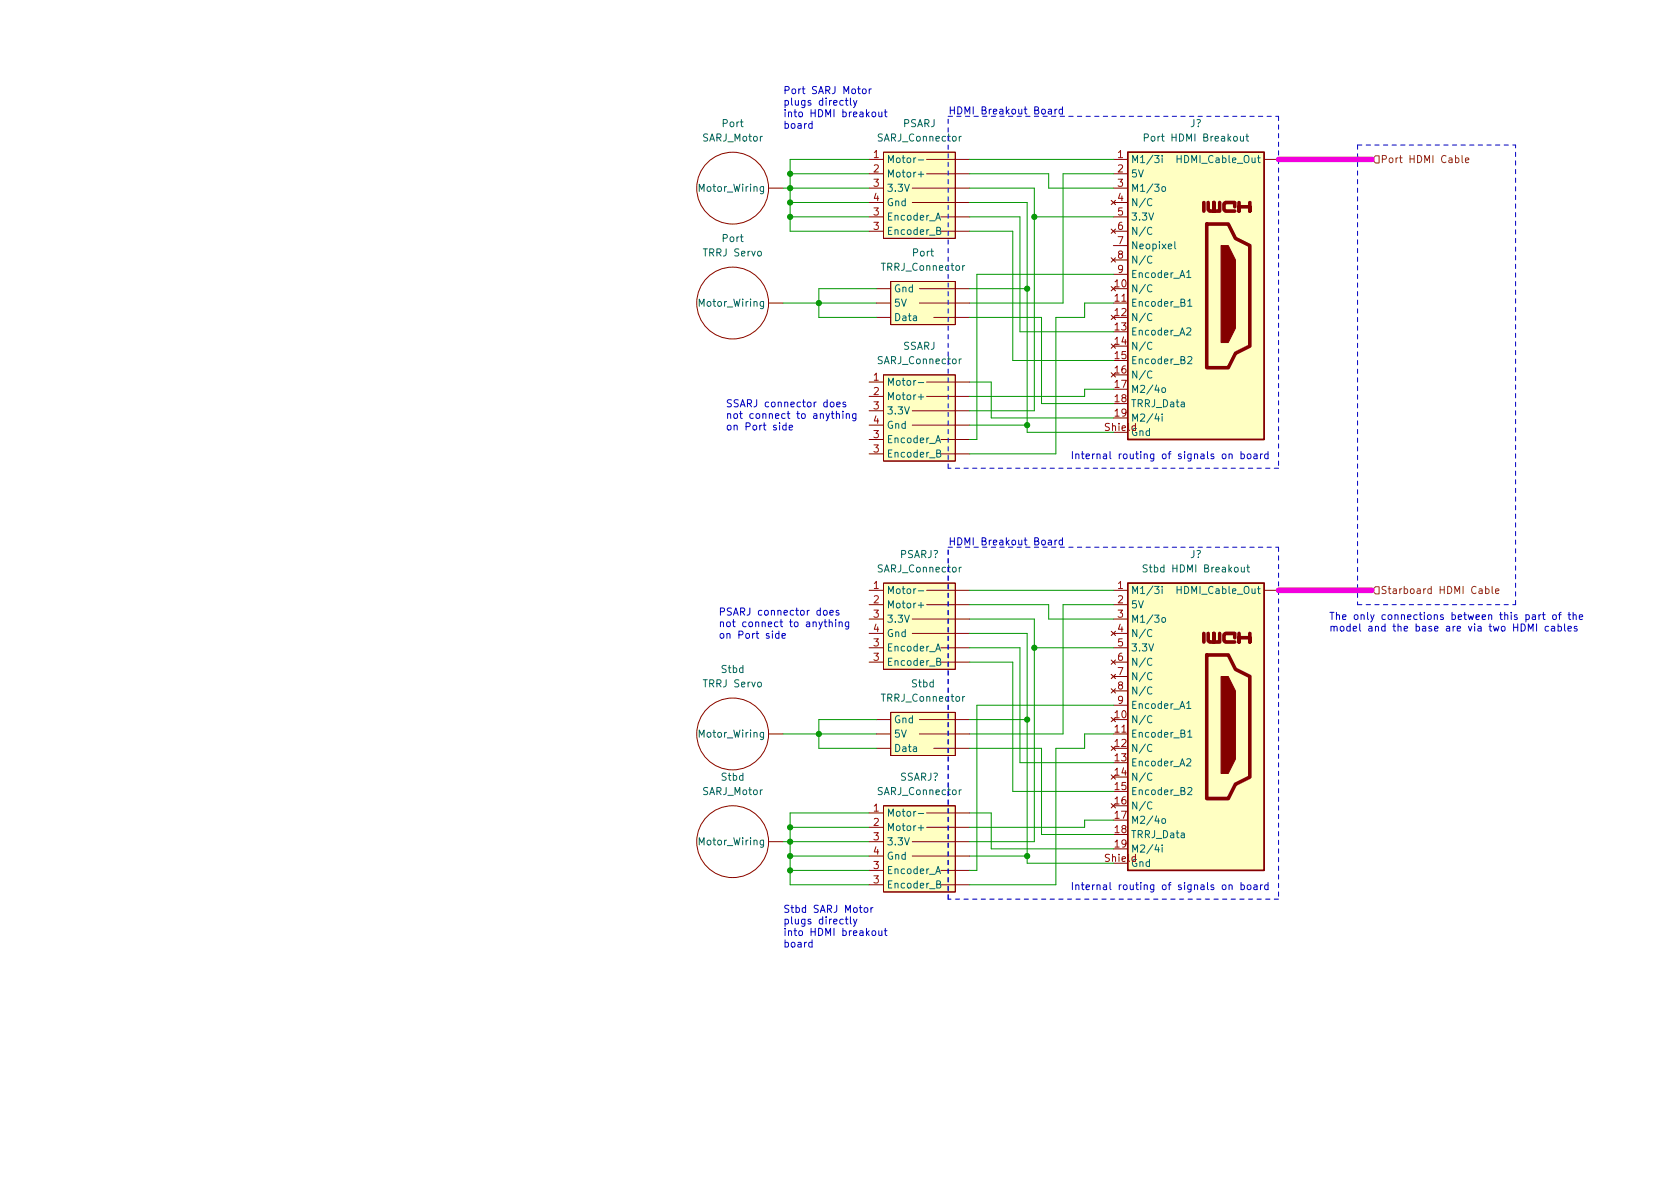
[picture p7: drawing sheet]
<svg xmlns="http://www.w3.org/2000/svg" width="297mm" height="210mm" viewBox="0 0 297 210" stroke-linecap="round" stroke-linejoin="round" font-family="sans-serif">
<g fill="#ffffc2" stroke="#ffffc2" stroke-width=".18">
<path d="M199.4 26.9h24.1v50.8h-24.1z"/>
<path d="M157.5 126h11.4v7.6h-11.4z"/>
<path d="M156.2 103.1h12.7v15.3h-12.7z"/>
<path d="M156.2 66.3h12.7v15.2h-12.7z"/>
<path d="M157.5 49.8h11.4v7.6h-11.4z"/>
<path d="M156.2 26.9h12.7v15.3h-12.7z"/>
<path d="M156.2 142.5h12.7v15.2h-12.7z"/>
<path d="M199.4 103.1h24.1v50.8h-24.1z"/>
</g>
<path d="M199.4 26.9h24.1v50.8h-24.1zM199.4 103.1h24.1v50.8h-24.1z" fill="none" stroke="#840000" stroke-width=".25"/>
<path d="M212.9 35.8v1.5M213.4 39.6h3.8l1.2 2.6 2.6 1.2v17.8l-2.6 1.3-1.2 2.5h-3.8zM213.6 35.8v1.3l.3 .2h.7v-1.5v1.5h1v-1.5M218.3 36.6v-.8h-1.6l-.3 .3v1l.3 .2h1.6M219.1 35.8v1.5v-.7h1.9v.7v-1.5M212.9 112v1.5M213.4 115.8h3.8l1.2 2.6 2.6 1.2v17.8l-2.6 1.3-1.2 2.5h-3.8zM213.6 112v1.3l.3 .2h.7v-1.5v1.5h1v-1.5M218.3 112.8v-.8h-1.6l-.3 .3v1l.3 .2h1.6M219.1 112v1.5v-.7h1.9v.7v-1.5" fill="none" stroke="#840000" stroke-width=".63"/>
<g fill="#840000" stroke="#840000" stroke-width=".18">
<path d="M215.9 43.4h1.3l1.2 2.6v12l-1.2 2.6h-1.3z"/>
<path d="M215.9 119.6h1.3l1.2 2.6v12l-1.2 2.6h-1.3z"/>
</g>
<g fill="none" stroke="#840000" stroke-width=".18">
<path d="M135.9 33.3h2.5M153.7 28.2h2.5M153.7 30.7h2.5M153.7 33.3h2.5M153.7 35.8h2.5M153.7 38.3h2.5M156.2 26.9h12.7v15.3h-12.7zM161.3 33.3h10.1M161.3 35.8h10.1M163.8 28.2h7.6M163.8 30.7h7.6M166.4 38.3h5"/>
<path d="M196.5 35.4l.7 .8M196.8 28.2h2.6M196.8 30.7h2.6M196.8 33.3h2.6M196.8 35.8h2.6M196.8 38.3h2.6M197.2 35.4l-.7 .8M223.5 28.2h2.6M135.9 53.6h2.5M153.7 40.9h2.5M154.9 53.6h2.6M154.9 56.1h2.6"/>
<path d="M154.9 51h2.6M157.5 49.8h11.4v7.6h-11.4zM162.6 53.6h8.8M162.6 51h8.8M165.1 56.1h6.3M166.4 40.9h5M196.5 50.7l.7 .7M196.5 55.7l.7 .8M196.5 40.5l.7 .8M196.5 45.6l.7 .7M196.8 53.6h2.6M196.8 40.9h2.6"/>
<path d="M196.8 43.4h2.6M196.8 46h2.6M196.8 48.5h2.6M197.2 50.7l-.7 .7M197.2 55.7l-.7 .8M197.2 40.5l-.7 .8M197.2 45.6l-.7 .7M153.7 77.7h2.5M153.7 75.2h2.5M153.7 72.6h2.5M153.7 70.1h2.5M153.7 67.6h2.5"/>
<path d="M156.2 66.3h12.7v15.2h-12.7zM161.3 75.2h10.1M161.3 72.6h10.1M163.8 70.1h7.6M163.8 67.6h7.6M166.4 77.7h5M196.5 60.8l.7 .8M196.5 65.9l.7 .8M197.2 60.8l-.7 .8M197.2 65.9l-.7 .8M153.7 80.3h2.5M166.4 80.3h5"/>
<path d="M153.7 117.1h2.5M153.7 114.5h2.5M153.7 112h2.5M153.7 109.5h2.5M153.7 106.9h2.5M153.7 104.4h2.5M156.2 103.1h12.7v15.3h-12.7zM161.3 112h10.1M161.3 109.5h10.1M163.8 106.9h7.6M163.8 104.4h7.6M166.4 117.1h5"/>
<path d="M166.4 114.5h5M196.5 111.6l.7 .8M196.5 116.7l.7 .8M196.5 119.2l.7 .8M196.8 117.1h2.6M196.8 114.5h2.6M196.8 112h2.6M196.8 109.5h2.6M196.8 106.9h2.6M196.8 104.4h2.6M196.8 119.6h2.6M197.2 111.6l-.7 .8"/>
<path d="M197.2 116.7l-.7 .8M197.2 119.2l-.7 .8M223.5 104.4h2.6M135.9 129.8h2.5M154.9 132.3h2.6M154.9 129.8h2.6M154.9 127.2h2.6M157.5 126h11.4v7.6h-11.4zM162.6 129.8h8.8M162.6 127.2h8.8M165.1 132.3h6.3M196.5 126.9l.7 .7"/>
<path d="M196.5 131.9l.7 .8M196.5 137l.7 .8M196.5 121.8l.7 .7M196.8 129.8h2.6M196.8 122.2h2.6M196.8 124.7h2.6M197.2 126.9l-.7 .7M197.2 131.9l-.7 .8M197.2 137l-.7 .8M197.2 121.8l-.7 .7M135.9 148.8h2.5M153.7 148.8h2.5"/>
<path d="M153.7 156.5h2.5M153.7 153.9h2.5M153.7 151.4h2.5M153.7 146.3h2.5M153.7 143.8h2.5M156.2 142.5h12.7v15.2h-12.7zM161.3 148.8h10.1M161.3 151.4h10.1M163.8 146.3h7.6M163.8 143.8h7.6M166.4 156.5h5M166.4 153.9h5"/>
<path d="M196.5 142.1l.7 .8M197.2 142.1l-.7 .8"/>
<circle cx="129.5" cy="33.3" r="6.3"/>
<circle cx="129.5" cy="53.6" r="6.3"/>
<circle cx="129.5" cy="129.8" r="6.3"/>
<circle cx="129.5" cy="148.8" r="6.3"/>
</g>
<g fill="none" stroke="#006464" stroke-width=".18">
<path d="M162.4 28.3h.9M162.4 30.8h.9M162.8 30.3v1M165.4 38.9l.5-1.2 .4 1.2M165.6 38.6h.6M169.6 24.1v.9M170 24.1l-.4 .2M202.3 24.3h.6l.1-.2v-.3l-.7-.1v1.3M203.7 35.2a.6 .6 0 0 0-.9 .5 .6 .6 0 0 0 .6 .7l.3-.1M204.1 27.5h.8l-.4 .5 .4 .1v.5l-.2 .2-.6-.2M205.5 27.5v.1M205.5 33.1l.2-.1 .3 .1 .1 .5-.1 .2h-.3l-.2-.1z"/>
<path d="M205.5 27.9v.9M208.1 27.5v1.3M208.1 28.1h.7M219.3 24.1l.1 .8 .3 .1 .2-.2M219.9 24.1v.9M220.3 24.1h.5M220.5 23.7v1.1l.3 .2M165.6 40.8l.6-.1 .1-.1-.1-.3-.6-.1v1.3h.5l.2-.2v-.3l-.3-.2M170.6 47l-.4 .2M203.7 50.5a.6 .6 0 0 0-.9 .4 .6 .6 0 0 0 .6 .7l.3-.1M203.7 55.6a.6 .6 0 0 0-.9 .4 .6 .6 0 0 0 .6 .7l.3-.1M203.7 40.3a.6 .6 0 0 0-.9 .4 .6 .6 0 0 0 .6 .8l.3-.2"/>
<path d="M203.7 45.4a.6 .6 0 0 0-.9 .4 .6 .6 0 0 0 .6 .7l.3-.1M207.7 42.7v1.1l.2 .2M209.8 58.1l.5-.1 .3 .3-.8 .9h.8M209.8 48.2l.4-.4v1.3M209.8 49.1h.8M210 53.3l.4-.4v1.3M210 54.2h.7M162.4 67.6h.9M162.4 70.2h.9M162.8 69.7v1M165.4 78.3l.5-1.3 .4 1.3M165.6 77.9h.6"/>
<path d="M169.6 63.5v.8M170 63.5l-.4 .2M203.7 60.6a.6 .6 0 0 0-.9 .5 .6 .6 0 0 0 .6 .7l.3-.1M203.7 65.7a.6 .6 0 0 0-.9 .4 .6 .6 0 0 0 .6 .8l.3-.2M204.5 73.2l-.3 .9h.8M204.8 73.6v.9M205.5 73.2v.1M205.5 73.6v.9M205.5 68.6h.3l.3 .2v.4l-.3 .2-.3-.1-.1-.1zM210 63.2l.5-.1 .2 .3-.7 .9h.7M165.6 80.2l.6-.1 .1-.2-.1-.2-.6-.1v1.2h.5l.2-.1v-.3l-.3-.2M202.8 99.9h-.4l-.2 .1v.4l.5 .2 .1 .3-.2 .3-.5-.1"/>
<path d="M220.6 99.9v1.1l.3 .2M162.4 104.5h.9M162.4 107h.9M162.8 106.5v1M165.4 115.1l.5-1.2 .4 1.2M165.6 114.8h.6M165.6 117l.6-.1 .1-.1-.1-.3-.6-.1v1.3h.5l.2-.2v-.3l-.3-.2M169.6 100.3v.9M170 100.3l-.4 .2M203.7 111.4a.6 .6 0 0 0-.9 .5 .6 .6 0 0 0 .6 .7l.3-.1M203.7 116.5a.6 .6 0 0 0-.9 .4 .6 .6 0 0 0 .6 .8l.3-.2M203.7 119.1a.6 .6 0 0 0-.9 .4 .6 .6 0 0 0 .6 .7l.3-.1"/>
<path d="M204.1 103.7h.8l-.4 .5 .4 .1v.5l-.2 .2-.6-.2M205.5 103.7v.1M205.5 104.1v.9M205.5 109.3l.3-.1 .3 .2v.4l-.3 .2h-.3l-.1-.2zM208.1 103.7v1.3M208.1 104.3h.7M219.5 100.3v.8l.3 .1 .2-.2M220 100.3v.9M220.4 100.3h.5M169.6 139.7v.8M170 139.7l-.4 .2M170.6 123.2l-.4 .2"/>
<path d="M203.7 126.7a.6 .6 0 0 0-.9 .4 .6 .6 0 0 0 .6 .7l.3-.1M203.7 131.8a.6 .6 0 0 0-.9 .4 .6 .6 0 0 0 .6 .7l.3-.1M203.7 136.8a.6 .6 0 0 0-.9 .5 .6 .6 0 0 0 .6 .7l.3-.1M203.7 121.6a.6 .6 0 0 0-.9 .4 .6 .6 0 0 0 .6 .7l.3-.1M209.8 134.3l.5-.1 .3 .3-.8 .9h.8M209.8 124.4l.4-.4v1.3M209.8 125.3h.8M210 129.5l.4-.4v1.3M210 139.4l.5-.1 .2 .3-.7 .9h.7M210 130.4h.7M162.4 143.8h.9M162.4 146.4h.9"/>
<path d="M162.8 145.9v1M165.4 154.5l.5-1.3 .4 1.3M165.6 154.1h.6M165.6 156.4l.6-.1 .1-.2-.1-.2-.6-.1v1.2h.5l.2-.1v-.3l-.3-.2M203.7 141.9a.6 .6 0 0 0-.9 .4 .6 .6 0 0 0 .6 .8l.3-.2M204.5 149.4l-.3 .9h.8M204.8 149.8v.9M205.5 149.4v.1M205.5 149.8v.9M205.5 144.8h.3l.3 .2v.4l-.3 .2-.3-.1-.1-.1z"/>
</g>
<path d="M243.2 27.6h.6v1.2h-.6l-.6-.6zM257.4 28l.3-.1 .3 .3-.2 .5h-.4M258.5 27.5v1.1l.2 .2M259.1 28.3l.6-.1-.1-.2-.3-.1-.2 .2 .1 .6h.4M243.2 103.8h.6v1.2h-.6l-.6-.6zM262.7 104.2l.3-.1 .3 .3-.1 .5h-.5M262.7 103.7v1.3M263.8 103.7v1.1l.2 .2M264.4 104.5l.6-.1v-.2l-.4-.1-.2 .2 .1 .6h.5" fill="none" stroke="#725600" stroke-width=".18"/>
<g fill="none" stroke="#0000c2" stroke-width=".18">
<path d="M149.5 17.8h.4M149.6 17.3v1.1l.3 .2M150.4 17.3v1.1l.1 .2M150.9 17.8l.3 .8M151.5 17.8l-.4 1.1-.2 .1M152.6 15.8l.3-.1 .2 .3v.3l-.2 .3-.3-.1-.1-.2zM153.7 15.7v.9M154 15.7l-.3 .3M154.3 19.9l.3-.1 .2 .2v.4l-.2 .3-.3-.1-.1-.2zM155.4 19.8v.8l.3 .1 .2-.2M155.9 19.8v.9M156.3 19.8h.5"/>
<path d="M156.5 19.4v1.1l.3 .2M185.4 19.4h.5v.8M185.9 19.6l-.4 .1-.2 .2 .2 .3 .4-.1M186.5 19.3v.9M186.9 19.3l-.4 .3M187.9 19.4l-.4-.1-.2 .3 .1 .5h.5M187.9 18.9v1.3M143.6 21.9h-.4l-.2 .2 .1 .5h.5M143.6 21.4v1.3M139 75.3l-.4-.1-.2 .2 .1 .6h.5M139 74.8v1.2M139.5 75.6l.6-.1v-.2l-.4-.1-.2 .2 .1 .6h.5"/>
<path d="M146.9 71.2l.3-.1 .3 .2v.4l-.3 .2h-.3l-.1-.2zM147 73.1h.5M147.2 72.7v1.1l.3 .2M147.9 73.3l.2-.2 .3 .1v.8M147.9 72.7v1.3M147.9 71.5l.6-.1v-.2l-.4-.1-.2 .2 .1 .6h.5M149 72.7v.1M149 73.1v.9M149.5 71.2l-.3-.1-.2 .2 .1 .2 .4 .1v.3h-.5M149.6 73.3l.2-.2 .3 .1 .1 .8M149.6 73.1v.9M151.3 73.1v1.1l-.2 .2h-.3"/>
<path d="M151.3 73.2l-.3-.1-.3 .3 .1 .5h.5M219.4 79.8v1.3M224.2 79.8v1.3M185.4 95.6h.5v.8M185.9 95.8l-.4 .1-.2 .2 .2 .3 .4-.1M186.5 95.5v.9M186.9 95.5l-.4 .3M187.9 95.6l-.4-.1-.2 .3 .1 .5h.5M187.9 95.1v1.3M217.3 80.4l.2-.1h.3l.1 .8M217.3 80.3v.8M219.4 80.3h.4l.2 .2-.1 .6h-.5"/>
<path d="M220.6 80.3h.3l.3 .2v.4l-.3 .2h-.3l-.1-.2zM221.7 80.3h.5l.1 .8M222.3 80.6h-.5l-.1 .2 .1 .3h.5M222.9 80.3v.8M223.2 80.3l-.3 .2M224.2 80.3h-.4l-.2 .2 .1 .6h.5M137.7 112.1l-.3-.1-.3 .3 .1 .5h.5M137.7 111.6v1.3M138.3 112.4l.6-.1-.1-.2-.4-.1-.1 .2v.6h.5M145.7 108l.3-.1 .2 .3v.3l-.2 .3-.3-.1-.1-.2zM145.7 110h.5M145.9 109.6v1l.3 .2"/>
<path d="M146.6 110.1l.2-.1h.3l.1 .8M146.6 109.6v1.2M146.7 108.4l.6-.2v-.2l-.4-.1-.2 .2 .1 .6h.5M147.8 109.6v.1M147.8 110v.8M148.3 108l-.3-.1-.2 .2 .1 .2 .4 .1v.3h-.5M148.4 110.1l.1-.1h.3l.1 .8M148.4 110v.8M150.1 110v1l-.3 .2h-.3M150.1 110h-.4l-.2 .2 .1 .6h.5M270.2 111.6v-1.3l.4 .9 .5-.9v1.3M270.9 108.8h.5l.1 .8"/>
<path d="M271.5 109l-.4 .1-.2 .2 .2 .3 .4-.1M271.7 110.3v1.3M272.1 108.7v.9M272.5 108.7l-.4 .2M272.7 108.7h.5M272.9 108.3v1.1l.3 .2M273.8 110.8h-.4l-.2 .2 .1 .5h.5M274.3 110.8h.5l.1 .8M274.6 108.8l.2-.1 .3 .1 .1 .5-.1 .2-.3 .1-.2-.2zM274.9 111.1h-.4l-.2 .2 .2 .3 .4-.1M275.5 110.8h.3l.3 .2-.1 .5h-.5M275.5 110.3v1.3"/>
<path d="M275.5 108.7h.5M276 108.3l-.3 .2v1.1M276.6 110.3v1.1l.2 .2M277.2 111.2l.6-.1v-.3h-.4l-.2 .1 .1 .6h.5M277.2 108.7h.5M277.4 108.3v1.1l.3 .2M278.1 108.8l.2-.1 .3 .1 .1 .8M278.1 108.3v1.3M278.8 110.8h-.3l-.2 .1 .1 .2 .4 .1v.3h-.5M279.2 109.1l.6-.1v-.2l-.4-.1-.2 .2 .1 .6h.5M217.3 156.6l.2-.1h.3l.1 .8M217.3 156.5v.8"/>
<path d="M219.4 156.5h.4l.2 .2-.1 .6h-.5M219.4 156v1.3M220.6 156.5h.3l.3 .2v.4l-.3 .2h-.3l-.1-.2zM221.7 156.5h.5l.1 .8M222.3 156.8h-.5l-.1 .2 .1 .3h.5M222.9 156.5v.8M223.2 156.5l-.3 .2M224.2 156.5h-.4l-.2 .2 .1 .6h.5M224.2 156v1.3M143.6 166.7l-.4-.1-.2 .3 .1 .5h.5M143.6 166.2v1.3M149.5 162.5h.4"/>
<path d="M149.6 162.1v1.1l.3 .2M150.4 162.1v1.1l.1 .2M150.9 162.5l.3 .9M151.5 162.5l-.4 1.2-.2 .1M152.9 160.6l.3-.1 .2 .2v.4l-.2 .2h-.3l-.1-.2zM154 160.5v.8M154.3 164.6h.3l.2 .2v.4l-.2 .2h-.3l-.1-.2zM154.4 160.5l-.4 .2M155.4 164.6v.8h.3l.2-.1M155.9 164.6v.8M156.3 164.6h.5M156.5 164.2v1.1l.3 .1"/>
</g>
<path d="M167.6 20.6h58.5M226.1 20.6v62.2M240 25.6v81.3M240 25.6h28M167.6 82.8v-62.2M167.6 96.8h58.5M226.1 82.8h-58.5M226.1 96.8v62.2M240 106.9h28M268 106.9v-81.3M167.6 159v-62.2M226.1 159h-58.5" fill="none" stroke="#0000c2" stroke-width=".18" stroke-dasharray=".8 .8"/>
<g fill="none" stroke="#009600" stroke-width=".18">
<path d="M138.4 33.3h15.3M139.7 38.3h14M139.7 35.8h14M139.7 30.7h14M153.7 28.2h-14v12.7h14M171.4 28.2h25.4M171.4 38.3h8.9v20.4h16.5M171.4 35.8h10.2v40.6h15.2M171.4 33.3h11.5v39.3h-11.5M171.4 30.7h14v2.6h11.4M182.9 38.3h13.9M196.8 30.7h-8.8v22.9h-16.6"/>
<path d="M138.4 53.6h16.5M154.9 51h-10.1v5.1h10.1M171.4 40.9h7.7v22.8h17.7M171.4 51h10.2M171.4 56.1h12.7v15.3h12.7M196.8 48.5h-24.1v29.2h-1.3M196.8 53.6h-5v2.5h-5.1v24.2h-15.3M171.4 67.6h3.9v6.3h21.5M171.4 75.2h10.2M196.8 68.8h-5v1.3h-20.4M171.4 112h10.2v40.6h15.2M171.4 109.5h11.5v39.3h-11.5"/>
<path d="M171.4 106.9h14v2.6h11.4M171.4 117.1h7.7v22.8h17.7M171.4 114.5h8.9v20.4h16.5M171.4 104.4h25.4M182.9 114.5h13.9M196.8 106.9h-8.8v22.9h-16.6M138.4 129.8h16.5M154.9 127.2h-10.1v5.1h10.1M171.4 127.2h10.2M171.4 132.3h12.7v15.3h12.7M196.8 129.8h-5v2.5h-5.1v24.2h-15.3M196.8 124.7h-24.1v29.2h-1.3"/>
<path d="M138.4 148.8h15.3M139.7 146.3h14M139.7 151.4h14M139.7 153.9h14M153.7 143.8h-14v12.7h14M171.4 143.8h3.9v6.3h21.5M171.4 151.4h10.2M196.8 145h-5v1.3h-20.4"/>
</g>
<path d="M226.1 28.2h16.5M226.1 104.4h16.5" fill="none" stroke="#f0f" stroke-width="1"/>
<g fill="#009600" stroke="#009600" stroke-width=".18">
<circle cx="144.8" cy="53.6" r=".46"/>
<circle cx="139.7" cy="30.7" r=".46"/>
<circle cx="139.7" cy="33.3" r=".46"/>
<circle cx="139.7" cy="35.8" r=".46"/>
<circle cx="139.7" cy="38.3" r=".46"/>
<circle cx="139.7" cy="153.9" r=".46"/>
<circle cx="139.7" cy="151.4" r=".46"/>
<circle cx="139.7" cy="148.8" r=".46"/>
<circle cx="139.7" cy="146.3" r=".46"/>
<circle cx="144.8" cy="129.8" r=".46"/>
<circle cx="182.9" cy="38.3" r=".46"/>
<circle cx="181.6" cy="51" r=".46"/>
<circle cx="181.6" cy="75.2" r=".46"/>
<circle cx="182.9" cy="114.5" r=".46"/>
<circle cx="181.6" cy="127.2" r=".46"/>
<circle cx="181.6" cy="151.4" r=".46"/>
</g>
<g font-size="1.8" fill="#0000c2">
<text x="138.4" y="16.6">Port SARJ Motor</text>
<text x="138.4" y="18.7">plugs directly</text>
<text x="138.4" y="20.7">into HDMI breakout</text>
<text x="138.4" y="22.8">board</text>
<text x="167.6" y="20.2">HDMI Breakout Board</text>
<text x="128.3" y="72">SSARJ connector does</text>
<text x="128.3" y="74.1">not connect to anything</text>
<text x="128.3" y="76.1">on Port side</text>
<text x="189.2" y="81.2">Internal routing of signals on board</text>
<text x="167.6" y="96.4">HDMI Breakout Board</text>
<text x="127" y="108.8">PSARJ connector does</text>
<text x="127" y="110.9">not connect to anything</text>
<text x="127" y="112.9">on Port side</text>
<text x="234.9" y="109.6">The only connections between this part of the</text>
<text x="234.9" y="111.7">model and the base are via two HDMI cables</text>
<text x="138.4" y="161.4">Stbd SARJ Motor</text>
<text x="189.2" y="157.4">Internal routing of signals on board</text>
<text x="138.4" y="163.4">plugs directly</text>
<text x="138.4" y="165.5">into HDMI breakout</text>
<text x="138.4" y="167.5">board</text>
</g>
<g font-size="1.8" fill="#006464">
<text x="127.8" y="22.5">Port</text>
<text x="159.6" y="22.5">PSARJ</text>
<text x="210.4" y="22.5">J?</text>
<text x="124.2" y="25">SARJ_Motor</text>
<text x="155.3" y="25">SARJ_Connector</text>
<text x="156.7" y="28.8">Motor-</text>
<text x="199.9" y="28.8">M1/3i</text>
<text x="203.1" y="25">Port HDMI Breakout</text>
<text x="208.7" y="28.8">HDMI_Cable_Out</text>
<text x="124" y="33.9">Motor_Wiring</text>
<text x="156.7" y="31.4">Motor+</text>
<text x="156.7" y="33.9">3.3V</text>
<text x="199.9" y="31.4">5V</text>
<text x="199.9" y="33.9">M1/3o</text>
<text x="156.7" y="39">Encoder_A</text>
<text x="156.7" y="41.5">Encoder_B</text>
<text x="156.7" y="36.4">Gnd</text>
<text x="199.9" y="36.4">N/C</text>
<text x="199.9" y="39">3.3V</text>
<text x="199.9" y="41.5">N/C</text>
<text x="124.5" y="45.3">TRRJ Servo</text>
<text x="127.8" y="42.8">Port</text>
<text x="156" y="47.9">TRRJ_Connector</text>
<text x="161.4" y="45.3">Port</text>
<text x="199.9" y="44.1">Neopixel</text>
<text x="199.9" y="46.6">N/C</text>
<text x="158" y="51.7">Gnd</text>
<text x="199.9" y="51.7">N/C</text>
<text x="199.9" y="49.1">Encoder_A1</text>
<text x="124" y="54.2">Motor_Wiring</text>
<text x="158" y="54.2">5V</text>
<text x="158" y="56.8">Data</text>
<text x="199.9" y="54.2">Encoder_B1</text>
<text x="199.9" y="56.8">N/C</text>
<text x="199.9" y="59.3">Encoder_A2</text>
<text x="155.3" y="64.4">SARJ_Connector</text>
<text x="159.6" y="61.8">SSARJ</text>
<text x="199.9" y="61.8">N/C</text>
<text x="199.9" y="64.4">Encoder_B2</text>
<text x="156.7" y="68.2">Motor-</text>
<text x="156.7" y="70.7">Motor+</text>
<text x="199.9" y="66.9">N/C</text>
<text x="199.9" y="69.5">M2/4o</text>
<text x="156.7" y="73.3">3.3V</text>
<text x="156.7" y="75.8">Gnd</text>
<text x="199.9" y="72">TRRJ_Data</text>
<text x="199.9" y="74.5">M2/4i</text>
<text x="156.7" y="78.4">Encoder_A</text>
<text x="156.7" y="80.9">Encoder_B</text>
<text x="155.3" y="101.2">SARJ_Connector</text>
<text x="159.1" y="98.7">PSARJ?</text>
<text x="202.9" y="101.2">Stbd HDMI Breakout</text>
<text x="210.4" y="98.7">J?</text>
<text x="156.7" y="105">Motor-</text>
<text x="156.7" y="107.6">Motor+</text>
<text x="199.9" y="105">M1/3i</text>
<text x="199.9" y="107.6">5V</text>
<text x="208.7" y="105">HDMI_Cable_Out</text>
<text x="156.7" y="110.1">3.3V</text>
<text x="156.7" y="112.6">Gnd</text>
<text x="199.9" y="110.1">M1/3o</text>
<text x="199.9" y="112.6">N/C</text>
<text x="127.6" y="119">Stbd</text>
<text x="156.7" y="115.2">Encoder_A</text>
<text x="156.7" y="117.7">Encoder_B</text>
<text x="199.9" y="115.2">3.3V</text>
<text x="199.9" y="117.7">N/C</text>
<text x="124.5" y="121.5">TRRJ Servo</text>
<text x="156" y="124.1">TRRJ_Connector</text>
<text x="161.2" y="121.5">Stbd</text>
<text x="199.9" y="120.3">N/C</text>
<text x="199.9" y="122.8">N/C</text>
<text x="199.9" y="125.3">Encoder_A1</text>
<text x="124" y="130.4">Motor_Wiring</text>
<text x="158" y="130.4">5V</text>
<text x="158" y="127.9">Gnd</text>
<text x="199.9" y="127.9">N/C</text>
<text x="199.9" y="130.4">Encoder_B1</text>
<text x="158" y="133">Data</text>
<text x="199.9" y="133">N/C</text>
<text x="199.9" y="135.5">Encoder_A2</text>
<text x="124.2" y="140.6">SARJ_Motor</text>
<text x="127.6" y="138">Stbd</text>
<text x="155.3" y="140.6">SARJ_Connector</text>
<text x="159.1" y="138">SSARJ?</text>
<text x="199.9" y="138">N/C</text>
<text x="199.9" y="140.6">Encoder_B2</text>
<text x="199.9" y="143.1">N/C</text>
<text x="124" y="149.5">Motor_Wiring</text>
<text x="156.7" y="144.4">Motor-</text>
<text x="156.7" y="146.9">Motor+</text>
<text x="156.7" y="149.5">3.3V</text>
<text x="199.9" y="145.7">M2/4o</text>
<text x="199.9" y="148.2">TRRJ_Data</text>
<text x="156.7" y="154.6">Encoder_A</text>
<text x="156.7" y="152">Gnd</text>
<text x="199.9" y="150.7">M2/4i</text>
<text x="156.7" y="157.1">Encoder_B</text>
</g>
<g font-size="1.8" fill="#a90000">
<text x="154.4" y="27.9">1</text>
<text x="197.6" y="27.9">1</text>
<text x="154.4" y="30.5">2</text>
<text x="154.4" y="33">3</text>
<text x="154.4" y="35.6">4</text>
<text x="197.6" y="30.5">2</text>
<text x="197.6" y="33">3</text>
<text x="197.6" y="35.6">4</text>
<text x="154.4" y="38.1">3</text>
<text x="154.4" y="40.6">3</text>
<text x="197.6" y="38.1">5</text>
<text x="197.6" y="40.6">6</text>
<text x="197.6" y="43.2">7</text>
<text x="197.6" y="45.7">8</text>
<text x="197.1" y="50.8">10</text>
<text x="197.1" y="53.3">11</text>
<text x="197.6" y="48.3">9</text>
<text x="197.1" y="55.9">12</text>
<text x="197.1" y="58.4">13</text>
<text x="197.1" y="61">14</text>
<text x="197.1" y="63.5">15</text>
<text x="154.4" y="67.3">1</text>
<text x="154.4" y="69.8">2</text>
<text x="197.1" y="66">16</text>
<text x="197.1" y="68.6">17</text>
<text x="197.1" y="71.1">18</text>
<text x="154.4" y="72.4">3</text>
<text x="154.4" y="77.5">3</text>
<text x="154.4" y="74.9">4</text>
<text x="195.5" y="76.2">Shield</text>
<text x="197.1" y="73.7">19</text>
<text x="199.9" y="77.1">Gnd</text>
<text x="154.4" y="80">3</text>
<text x="154.4" y="104.1">1</text>
<text x="154.4" y="106.7">2</text>
<text x="197.6" y="104.1">1</text>
<text x="197.6" y="106.7">2</text>
<text x="154.4" y="109.2">3</text>
<text x="154.4" y="111.8">4</text>
<text x="197.6" y="109.2">3</text>
<text x="197.6" y="111.8">4</text>
<text x="154.4" y="114.3">3</text>
<text x="154.4" y="116.8">3</text>
<text x="197.6" y="114.3">5</text>
<text x="197.6" y="116.8">6</text>
<text x="197.6" y="119.4">7</text>
<text x="197.6" y="121.9">8</text>
<text x="197.6" y="124.5">9</text>
<text x="197.1" y="127">10</text>
<text x="197.1" y="129.5">11</text>
<text x="197.1" y="132.1">12</text>
<text x="197.1" y="134.6">13</text>
<text x="197.1" y="137.2">14</text>
<text x="154.4" y="143.5">1</text>
<text x="197.1" y="139.7">15</text>
<text x="197.1" y="142.2">16</text>
<text x="154.4" y="146">2</text>
<text x="154.4" y="148.6">3</text>
<text x="197.1" y="144.8">17</text>
<text x="197.1" y="147.3">18</text>
<text x="197.1" y="149.9">19</text>
<text x="154.4" y="153.7">3</text>
<text x="154.4" y="151.1">4</text>
<text x="195.5" y="152.4">Shield</text>
<text x="199.9" y="153.3">Gnd</text>
<text x="154.4" y="156.2">3</text>
</g>
<g font-size="1.8" fill="#725600">
<text x="244" y="28.8">Port HDMI Cable</text>
<text x="244" y="105">Starboard HDMI Cable</text>
</g>
</svg>
